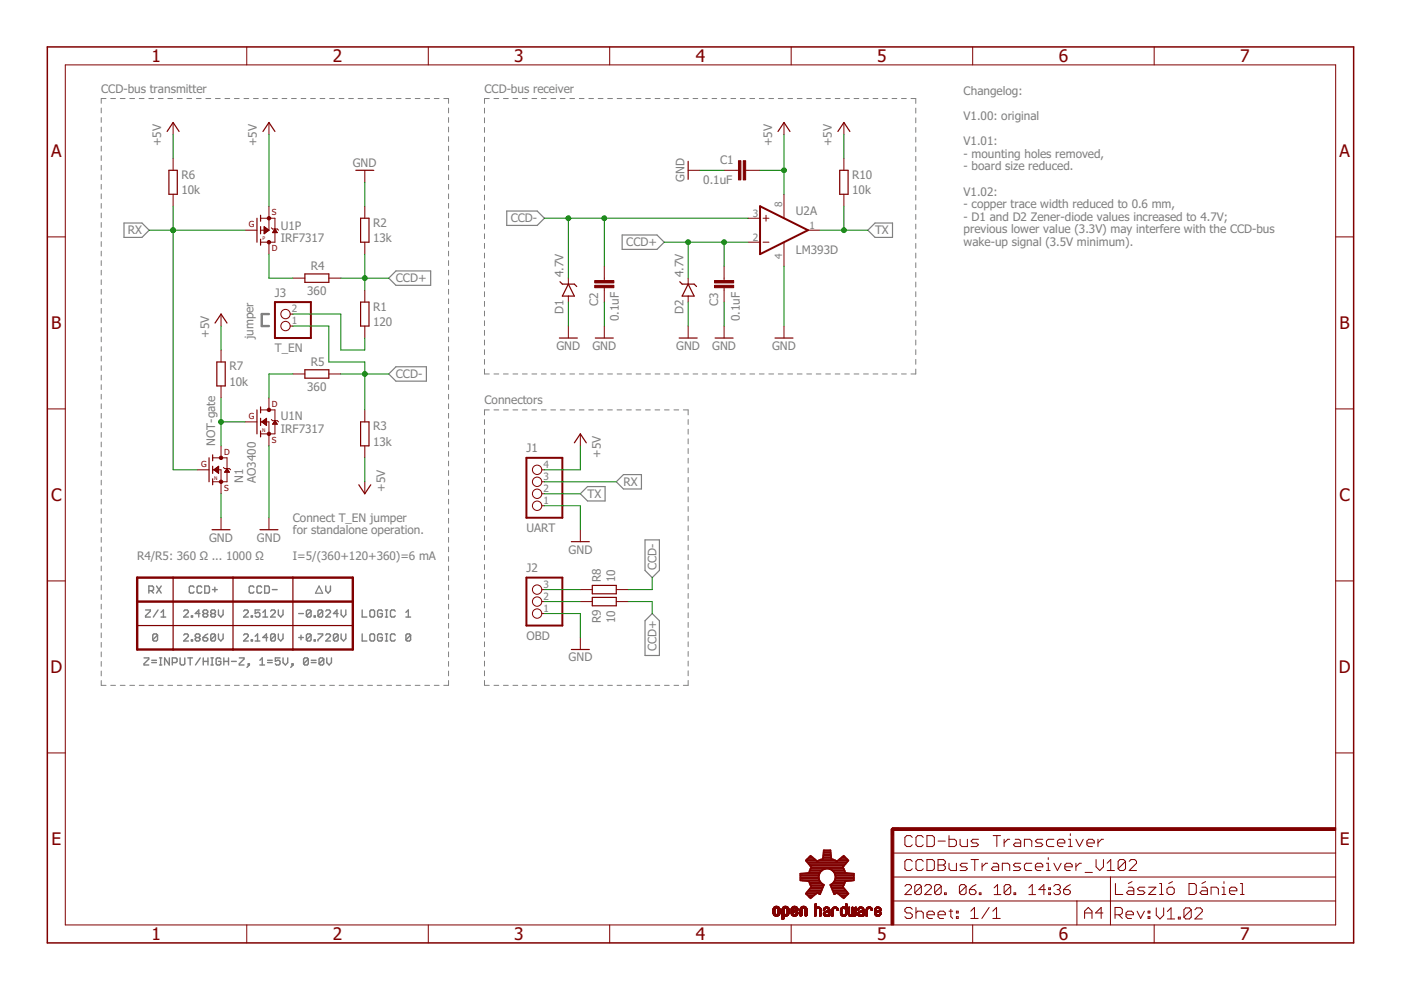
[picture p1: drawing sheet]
<svg xmlns="http://www.w3.org/2000/svg" width="297mm" height="210mm" viewBox="0 0 297 210" stroke-linecap="round" stroke-linejoin="round" font-family="sans-serif">
<g fill="none" stroke="#808080" stroke-width=".3">
<path d="M30.5 139.5h1v.2l-1 1v.3h1M30.9 129.3h1v.3l-1 1v.2h1M31.6 125.2h.7l.3-.2v-.5l-.3-.3h-.7v1.6M32 125.2l.6 .6M32.2 140h1M33.2 124.2l1 1.6M33.4 134.7l-.3-.3h-.5l-.2 .3v1M33.4 134.7v1l-.3 .2h-.5l-.2-.2M33.4 134.7l-1 1M33.5 129.3l-1 1.5M33.8 139.5h.5M34.1 139.5v1.5"/>
<path d="M34.1 130.8h1M34.1 129.8l.5-.5v1.5M34.2 124.2l-1 1.6M35.9 139.5v1.5l-1-1.5v1.5M38.2 139.5v1.2l.2 .3h.5l.3-.3v-1.2M38.9 129.6l.3-.3h.5l.2 .3v.2l-1 1h1M38.9 134.7l.3-.3h.5l.2 .3v.2l-1 1h1M39.8 139.5h1M40.3 139.5v1.5M40.6 130.6h.2v.2h-.2zM40.6 135.7h.2v.2h-.2zM41.1 124.5l-.2-.3h-.5l-.3 .3v1l.3 .3h.5l.2-.3"/>
<path d="M41.7 135.2l-.3-.3v-.2l.3-.3h.4l.3 .3v.2l-.3 .3M41.7 135.2l-.3 .2v.3l.3 .2h.4l.3-.2v-.3l-.3-.2M41.7 135.2h.4M42.4 130.1h-1l.7-.8v1.5M42.5 139.5l-1.1 1.5M42.8 124.5l-.3-.3h-.5l-.2 .3v1l.2 .3h.5l.3-.3M43 135.2h.8l.2 .2v.3l-.2 .2h-.5l-.3-.2zM43.1 139.5v1.5M43.3 130.1l-.3-.3v-.2l.3-.3h.5l.2 .3v.2l-.2 .3M43.3 130.1l-.3 .2v.3l.3 .2h.5l.2-.2v-.3l-.2-.2M43.3 130.1h.5M43.4 124.2h.8l.2 .3v1l-.2 .3h-.8z"/>
<path d="M44 134.4l-1 .8M44.1 139.5v1.5M44.7 139.5h.5M44.9 130.1l-.2-.3v-.2l.2-.3h.5l.3 .3v.2l-.3 .3M44.9 130.1l-.2 .2v.3l.2 .2h.5l.3-.2v-.3l-.3-.2M44.9 130.1h.5M45 139.5v1.5M45 125h1.1M45.6 124.5v1M45.7 134.7l-.3-.3h-.5l-.2 .3v1M45.7 134.7v1l-.3 .2h-.5l-.2-.2M45.7 134.7l-1 1"/>
<path d="M46.3 129.3v1l.5 .5 .5-.5v-1M46.3 134.4v1l.5 .5 .5-.5v-1M46.8 139.7l-.2-.2h-.5l-.3 .2v1l.3 .3h.5l.2-.3v-.5h-.5M47.5 139.5v1.5M48.5 139.5v1.5M50.7 139.5h1v.2l-1 1v.3h1M51.6 129.6l.3-.3h.5l.2 .3v.2l-1 1h1M51.6 134.7l.3-.3h.5l.2 .3v.2l-1 1h1M53.3 130.6h.2v.2h-.2zM53.3 135.7h.2v.2h-.2zM53.8 124.5l-.2-.3h-.5l-.3 .3v1l.3 .3h.5l.2-.3M54.1 135.9h1"/>
<path d="M54.1 134.9l.5-.5v1.5M55.1 129.3h-1v.8l.7-.3 .3 .3v.5l-.3 .2h-.4l-.3-.2M55.1 140l.5-.5v1.5M55.5 124.5l-.3-.3h-.5l-.2 .3v1l.2 .3h.5l.3-.3M55.7 130.8h1M55.7 129.8l.5-.5v1.5M56.1 124.2h.8l.2 .3v1l-.2 .3h-.8zM56.7 140h1M56.7 135.2h-1l.8-.8v1.5M57.4 129.6l.2-.3h.5l.3 .3v.2l-1 1h1M57.7 125h1.1M58.4 134.7v1l-.3 .2h-.5l-.2-.2"/>
<path d="M58.4 134.7l-.3-.3h-.5l-.2 .3v1M58.4 134.7l-1 1M59 129.3v1l.5 .5 .5-.5v-1M59 134.4v1l.5 .5 .5-.5v-1M59.4 139.5h-1v.7l.7-.2 .3 .2v.5l-.3 .3h-.5l-.2-.3M60 139.5v1l.5 .5 .5-.5v-1M63.3 130.1h1M63.3 135.2h1M63.8 134.7v1M65.4 139.7v1l-.3 .3h-.5l-.2-.3M65.4 139.7l-.3-.2h-.5l-.2 .2v1M65.4 139.7l-1 1"/>
<path d="M66 129.6l-.3-.3h-.5l-.2 .3v1M66 129.6v1l-.3 .2h-.5l-.2-.2M66 134.7l-.3-.3h-.5l-.2 .3v1M66 134.7v1l-.3 .2h-.5l-.2-.2M66 129.6l-1 1M66 134.7l-1 1M66 140h1M66.6 130.6h.2v.2h-.2zM66.6 135.7h.2v.2h-.2zM67.4 134.4h1v.3l-1 1v.2M68.4 129.6l-.2-.3h-.5l-.3 .3v1M68.4 129.6v1l-.2 .2h-.5l-.3-.2"/>
<path d="M68.4 129.6l-1 1M68.6 139.7l-.2-.2h-.5l-.3 .2v1M68.6 139.7v1l-.2 .3h-.5l-.3-.3M68.6 139.7l-1 1M69.1 124.2v1l.5 .6 .5-.6v-1M69.1 129.6l.2-.3h.5l.3 .3v.2l-1 1h1M69.1 134.7l.2-.3h.5l.3 .3v.2l-1 1h1M69.3 139.5v1l.5 .5 .5-.5v-1M71.7 130.1h-1l.7-.8v1.5M71.7 134.7l-.3-.3h-.4l-.3 .3v1M71.7 134.7v1l-.3 .2h-.4l-.3-.2M71.7 134.7l-1 1"/>
<path d="M72.3 129.3v1l.5 .5 .5-.5v-1M72.3 134.4v1l.5 .5 .5-.5v-1M76.8 129.3v1.5h1M76.8 134.4v1.5h1M78.7 129.3h.5l.2 .3v1l-.2 .2h-.5l-.3-.2v-1zM78.7 134.4h.5l.2 .3v1l-.2 .2h-.5l-.3-.2v-1zM81.1 129.6l-.3-.3h-.5l-.2 .3v1l.2 .2h.5l.3-.2v-.5h-.5M81.1 134.7l-.3-.3h-.5l-.2 .3v1l.2 .2h.5l.3-.2v-.5h-.5M81.7 129.3h.5M81.7 130.8h.5M81.7 134.4h.5M81.7 135.9h.5"/>
<path d="M82 129.3v1.5M82 134.4v1.5M83.8 129.6l-.3-.3h-.5l-.2 .3v1l.2 .2h.5l.3-.2M83.8 134.7l-.3-.3h-.5l-.2 .3v1l.2 .2h.5l.3-.2M86.1 130.8h1M86.1 129.8l.5-.5v1.5M87.1 134.7l-.3-.3h-.5l-.2 .3v1M87.1 134.7v1l-.3 .2h-.5l-.2-.2M87.1 134.7l-1 1M32.2 140.5h1M33.8 141h.5M36.5 140.5h.8l.2-.3v-.5l-.2-.2h-.8v1.5"/>
<path d="M43.1 140.2h1M44.7 141h.5M47.5 140.2h1M49.1 140.2h1M52.6 140.7h.3v.3h-.3zM52.9 141l-.5 .5M55.1 141h1M56.7 140.5h1M61.9 140.7h.2v.3h-.2zM62.1 141l-.5 .5M66 140.5h1"/>
</g>
<path d="M26.3 47.3h3.8l1.5 1.5-1.5 1.5h-3.8zM82.4 59l1.5-1.6h7.4v3.1h-7.4zM107.4 44.7h6.5l1.5 1.6-1.5 1.5h-6.5zM131.9 49.8h7.4l1.5 1.6-1.5 1.5h-7.4zM184 48.8l1.5-1.5h3.7v3h-3.7zM82.4 79.3l1.5-1.5h6.5v3h-6.5zM123 104.7l1.6-1.5h3.7v3h-3.7zM130.7 102.2l1.5-1.6h3.8v3.1h-3.8zM136.8 114.5h3v6.4l-1.5 1.6-1.5-1.6zM67.6 124.2l.8 1.6h-1.5zM138.3 130.1l1.5 1.5v7.4h-3v-7.4z" fill="none" stroke="#808080" stroke-width=".25"/>
<g fill="none" stroke="#808080" stroke-width=".21">
<path d="M21.5 22.9v1M21.5 24.9v1.1M21.5 26.9v1.1M21.5 29v1M21.5 31v1M21.5 33v1M21.5 35.1v1M21.5 37.1v1M21.5 39.1v1M22.5 20.9h-1v1M23.5 20.9h1M25.5 20.9h1"/>
<path d="M27.5 20.9h1M29.5 20.9h1M31.6 20.9h1M33.6 20.9h1M35.6 20.9h1M37.6 20.9h1M39.6 20.9h1M41.6 20.9h1.1M43.6 20.9h1.1M45.7 20.9h1M47.7 20.9h1M49.7 20.9h1"/>
<path d="M51.7 20.9h1M53.7 20.9h1.1M55.8 20.9h1M57.8 20.9h1M59.8 20.9h1M61.8 20.9h1M63.8 20.9h1.1M65.8 20.9h1.1M67.9 20.9h1M69.9 20.9h1M71.9 20.9h1M73.9 20.9h1"/>
<path d="M75.9 20.9h1.1M78 20.9h1M80 20.9h1M82 20.9h1M84 20.9h1M86 20.9h1M88 20.9h1M90.1 20.9h1M92.1 20.9h1M94.1 20.9h1v1M95.1 22.9v1M95.1 24.9v1.1"/>
<path d="M95.1 26.9v1.1M95.1 29v1M95.1 31v1M95.1 33v1M95.1 35.1v1M95.1 37.1v1M95.1 39.1v1M102.7 22.9v1.1M102.7 25v1M102.7 27v1.1M102.7 29.1v1M102.7 31.1v1.1"/>
<path d="M102.7 33.2v1M102.7 35.2v1.1M102.7 37.3v1M102.7 39.3v1.1M103.7 20.9h-1v1M104.7 20.9h1M106.7 20.9h1.1M108.8 20.9h1M110.8 20.9h1M112.8 20.9h1M114.8 20.9h1M116.8 20.9h1"/>
<path d="M118.8 20.9h1M120.8 20.9h1M122.8 20.9h1M124.8 20.9h1M126.8 20.9h1M128.8 20.9h1.1M130.9 20.9h1M132.9 20.9h1M134.9 20.9h1M136.9 20.9h1M138.9 20.9h1M140.9 20.9h1"/>
<path d="M142.9 20.9h1M144.9 20.9h1M146.9 20.9h1M148.9 20.9h1M151 20.9h1M153 20.9h1M155 20.9h1M157 20.9h1M159 20.9h1M161 20.9h1M163 20.9h1M165 20.9h1"/>
<path d="M167 20.9h1M169 20.9h1.1M171 20.9h1.1M173.1 20.9h1M175.1 20.9h1M177.1 20.9h1M179.1 20.9h1M181.1 20.9h1M183.1 20.9h1M185.1 20.9h1M187.1 20.9h1M189.1 20.9h1"/>
<path d="M191.1 20.9h1.1M193.1 20.9h1.1v1M194.2 22.9v1.1M194.2 25v1M194.2 27v1.1M194.2 29.1v1M194.2 31.1v1.1M194.2 33.2v1M194.2 35.2v1.1M194.2 37.3v1M194.2 39.3v1.1M21.5 41.1v1"/>
<path d="M21.5 43.1v1.1M21.5 45.2v1M21.5 47.2v1M21.5 49.2v1M21.5 51.2v1.1M21.5 53.3v1M21.5 55.3v1M21.5 57.3v1M21.5 59.3v1M95.1 41.1v1M95.1 43.1v1.1M95.1 45.2v1"/>
<path d="M95.1 47.2v1M95.1 49.2v1M95.1 51.2v1.1M95.1 53.3v1M95.1 55.3v1M95.1 57.3v1M95.1 59.3v1M102.7 41.4v1M102.7 43.4v1.1M102.7 45.5v1M102.7 47.5v1.1M102.7 49.6v1"/>
<path d="M102.7 51.6v1.1M102.7 53.7v1M102.7 55.7v1M102.7 57.8v1M102.7 59.8v1.1M194.2 41.4v1M194.2 43.4v1.1M194.2 45.5v1M194.2 47.5v1.1M194.2 49.6v1M194.2 51.6v1.1M194.2 53.7v1"/>
<path d="M194.2 55.7v1M194.2 57.8v1M194.2 59.8v1.1M21.5 61.3v1.1M21.5 63.4v1M21.5 65.4v1M21.5 67.4v1M21.5 69.4v1.1M21.5 71.5v1M21.5 73.5v1M21.5 75.5v1M21.5 77.5v1"/>
<path d="M21.5 79.5v1.1M95.1 61.3v1.1M95.1 63.4v1M95.1 65.4v1M95.1 67.4v1M95.1 69.4v1.1M95.1 71.5v1M95.1 73.5v1M95.1 75.5v1M95.1 77.5v1M95.1 79.5v1.1M102.7 61.8v1.1"/>
<path d="M102.7 63.9v1.1M102.7 66v1M102.7 68v1M102.7 70v1.1M102.7 72.1v1.1M102.7 74.1v1.1M102.7 76.2v1M102.7 78.3v1h1M104.7 79.3h1M106.7 79.3h1.1M108.8 79.3h1M110.8 79.3h1"/>
<path d="M112.8 79.3h1M114.8 79.3h1M116.8 79.3h1M118.8 79.3h1M120.8 79.3h1M122.8 79.3h1M124.8 79.3h1M126.8 79.3h1M128.8 79.3h1.1M130.9 79.3h1M132.9 79.3h1M134.9 79.3h1"/>
<path d="M136.9 79.3h1M138.9 79.3h1M140.9 79.3h1M142.9 79.3h1M144.9 79.3h1M146.9 79.3h1M148.9 79.3h1M151 79.3h1M153 79.3h1M155 79.3h1M157 79.3h1M159 79.3h1"/>
<path d="M161 79.3h1M163 79.3h1M165 79.3h1M167 79.3h1M169 79.3h1.1M171 79.3h1.1M173.1 79.3h1M175.1 79.3h1M177.1 79.3h1M179.1 79.3h1M181.1 79.3h1M183.1 79.3h1"/>
<path d="M185.1 79.3h1M187.1 79.3h1M189.1 79.3h1M191.1 79.3h1.1M194.2 61.8v1.1M194.2 63.9v1.1M194.2 66v1M194.2 68v1M194.2 70v1.1M194.2 72.1v1.1M194.2 74.1v1.1M194.2 76.2v1"/>
<path d="M194.2 78.3v1h-1.1M21.5 81.6v1M21.5 83.6v1M21.5 85.6v1.1M21.5 87.7v1M21.5 89.7v1M21.5 91.7v1M21.5 93.7v1M21.5 95.7v1.1M21.5 97.8v1M21.5 99.8v1M95.1 81.6v1"/>
<path d="M95.1 83.6v1M95.1 85.6v1.1M95.1 87.7v1M95.1 89.7v1M95.1 91.7v1M95.1 93.7v1M95.1 95.7v1.1M95.1 97.8v1M95.1 99.8v1M102.7 89v1M102.7 91v1.1M102.7 93v1.1"/>
<path d="M102.7 95.1v1.1M102.7 97.2v1M102.7 99.2v1M103.7 86.9h-1v1.1M104.7 86.9h1M106.7 86.9h1.1M108.8 86.9h1M110.8 86.9h1M112.8 86.9h1M114.8 86.9h1M116.8 86.9h1M118.8 86.9h1"/>
<path d="M120.8 86.9h1M122.8 86.9h1M124.8 86.9h1M126.8 86.9h1M128.8 86.9h1M130.8 86.9h1M132.8 86.9h1.1M134.9 86.9h1M136.9 86.9h1M138.9 86.9h1M140.9 86.9h1M142.9 86.9h1"/>
<path d="M144.9 86.9h1v1.1M145.9 89v1M145.9 91v1.1M145.9 93v1.1M145.9 95.1v1.1M145.9 97.2v1M145.9 99.2v1M21.5 101.8v1M21.5 103.8v1.1M21.5 105.9v1M21.5 107.9v1M21.5 109.9v1"/>
<path d="M21.5 111.9v1M21.5 113.9v1.1M21.5 116v1M21.5 118v1M95.1 101.8v1M95.1 103.8v1.1M95.1 105.9v1M95.1 107.9v1M95.1 109.9v1M95.1 111.9v1M95.1 113.9v1.1M95.1 116v1"/>
<path d="M95.1 118v1M102.7 101.2v1.1M102.7 103.3v1.1M102.7 105.3v1.1M102.7 107.4v1M102.7 109.5v1M102.7 111.5v1M102.7 113.5v1.1M102.7 115.6v1M102.7 117.6v1.1M102.7 119.7v1M145.9 101.2v1.1"/>
<path d="M145.9 103.3v1.1M145.9 105.3v1.1M145.9 107.4v1M145.9 109.5v1M145.9 111.5v1M145.9 113.5v1.1M145.9 115.6v1M145.9 117.6v1.1M145.9 119.7v1M21.5 120v1M21.5 122v1.1M21.5 124.1v1"/>
<path d="M21.5 126.1v1M21.5 128.1v1M21.5 130.1v1M21.5 132.2v1M21.5 134.2v1M21.5 136.2v1M21.5 138.2v1.1M95.1 120v1M95.1 122v1.1M95.1 124.1v1M95.1 126.1v1M95.1 128.1v1"/>
<path d="M95.1 130.1v1M95.1 132.2v1M95.1 134.2v1M95.1 136.2v1M95.1 138.2v1.1M102.7 121.7v1.1M102.7 123.8v1M102.7 125.8v1.1M102.7 127.9v1M102.7 129.9v1.1M102.7 132v1M102.7 134v1.1"/>
<path d="M102.7 136.1v1M102.7 138.1v1.1M145.9 121.7v1.1M145.9 123.8v1M145.9 125.8v1.1M145.9 127.9v1M145.9 129.9v1.1M145.9 132v1M145.9 134v1.1M145.9 136.1v1M145.9 138.1v1.1M21.5 140.3v1"/>
<path d="M21.5 142.3v1M21.5 144.3v1h1M23.5 145.3h1M25.5 145.3h1M27.5 145.3h1M29.5 145.3h1M31.6 145.3h1M33.6 145.3h1M35.6 145.3h1M37.6 145.3h1M39.6 145.3h1M41.6 145.3h1.1"/>
<path d="M43.6 145.3h1.1M45.7 145.3h1M47.7 145.3h1M49.7 145.3h1M51.7 145.3h1M53.7 145.3h1.1M55.8 145.3h1M57.8 145.3h1M59.8 145.3h1M61.8 145.3h1M63.8 145.3h1.1M65.8 145.3h1.1"/>
<path d="M67.9 145.3h1M69.9 145.3h1M71.9 145.3h1M73.9 145.3h1M75.9 145.3h1.1M78 145.3h1M80 145.3h1M82 145.3h1M84 145.3h1M86 145.3h1M88 145.3h1M90.1 145.3h1"/>
<path d="M92.1 145.3h1M95.1 140.3v1M95.1 142.3v1M95.1 144.3v1h-1M102.7 144.3v1h1M102.7 140.2v1M102.7 142.2v1.1M104.7 145.3h1M106.7 145.3h1.1M108.8 145.3h1M110.8 145.3h1M112.8 145.3h1"/>
<path d="M114.8 145.3h1M116.8 145.3h1M118.8 145.3h1M120.8 145.3h1M122.8 145.3h1M124.8 145.3h1M126.8 145.3h1M128.8 145.3h1M130.8 145.3h1M132.8 145.3h1.1M134.9 145.3h1M136.9 145.3h1"/>
<path d="M138.9 145.3h1M140.9 145.3h1M142.9 145.3h1M145.9 144.3v1h-1M145.9 140.2v1M145.9 142.2v1.1"/>
</g>
<path d="M57 66.6h-1.5v2.5h1.5" fill="none" stroke="#808080" stroke-width=".51"/>
<path d="M29.1 122.5h45.7v15.2h-45.7zM29.1 127.6h45.7" fill="none" stroke="#800000" stroke-width=".51"/>
<g fill="none" stroke="#800000" stroke-width=".25">
<path d="M35.4 27.9l1.3-1.9 1.3 1.9M35.8 36.1h1.8v5.1h-1.8zM55.8 27.9l1.2-1.9 1.3 1.9M75.4 36.1h3.8M145.9 34.2v3.8M165 27.9l1.2-1.9 1.3 1.9M177.7 27.9l1.2-1.9 1.3 1.9M178 36.1h1.8v5.1h-1.8zM54.5 46.3v5.1M55.2 45.6v1.3M55.2 48v1.6M55.2 50.7v1.3"/>
<path d="M64.6 58.1h5.1v1.8h-5.1zM76.5 46.3h1.7v5.1h-1.7zM118.7 59.7l.5 .5h2.6l.5 .5M144.1 59.7l.5 .5h2.6l.5 .5M45.6 68.5l1.3-1.9 1.2 1.9M46 76.8h1.8v5h-1.8zM64.6 78.4h5.1v1.8h-5.1zM76.5 64.1h1.7v5h-1.7zM118.6 71.7h3.8M120.5 60.2l1.3 2.6h-2.6zM126.2 71.7h3.8M144 71.7h3.8"/>
<path d="M145.9 60.2l1.3 2.6h-2.6zM151.6 71.7h3.8M164.3 71.7h3.8M44.3 97.1v5.1M45.1 96.4v1.3M45.1 98.8v1.6M54.5 86.9v5.1M55.2 86.3v1.2M55.2 88.7v1.5M55.2 91.4v1.2M76.5 89.5h1.7v5h-1.7zM121.8 93.9l1.2-1.9 1.3 1.9"/>
<path d="M45 112.3h3.8M45.1 101.5v1.3M55.1 112.3h3.8M76.1 102.8l1.2 1.9 1.3-1.9M121.1 114.9h3.8M29.1 132.6h45.7M36.7 122.5v15.2M49.4 122.5v15.2M62.1 122.5v15.2M121.1 137.7h3.8M125.6 124.1h5.1v1.8h-5.1zM125.6 126.7h5.1v1.7h-5.1z"/>
</g>
<g fill="none" stroke="#800000" stroke-width=".21">
<path d="M13.8 13.8h269.4v182.3h-269.4zM52.3 9.9v3.9M90.8 9.9v3.9M129.3 9.9v3.9M167.7 9.9v3.9M206.2 9.9v3.9M244.7 9.9v3.9M36.7 26v2.5M36.7 33.6v2.5M57 26v2.5M77.3 36.1v2.6M145.9 36.1h2.5"/>
<path d="M153.5 36.1h3.1M158.1 36.1h3M166.2 26v2.5M178.9 26v2.5M178.9 33.6v2.5M10 50.2h3.8M36.7 41.2v2.5M51.9 48.8h2.6M55.2 46.3h3.1v2.3M55.2 48.8h1.8M56 48.6h.7M56 49.3h.4"/>
<path d="M56 49.2h.5M56 49.1h.7M56 49h.8M56 48.7h.9M56 49.6h.1M56 49.4h.2M56 48.5h.6M56 48.3h.4M56 48.2h.2M56 48.1h.1M57 43.7v5.1M57 51.4v2.5"/>
<path d="M57 48.8l-1 .8M57 48.8l-1-.8v1.6M57.5 48.3l.3 .3h1l.3 .2M57.9 49.2h.8M58 49.1h.6M58 49h.5M58.1 48.8h.4M58.2 48.7h.2M58.3 49.3v2.1h-3.1M58.3 48.6l.5 .7h-1zM62.1 59h2.5M69.7 59h2.6"/>
<path d="M77.3 43.7v2.6M77.3 51.4v2.5M120.5 59v1.2M128.1 56.4v3.1M145.9 59v1.2M153.5 56.4v3.1M158.6 46.3h2.5M158.6 51.4h2.5M161.8 46.3h1.2M161.8 51.4h1.2M162.4 45.6v1.3M166.2 41.2v5.1"/>
<path d="M166.2 51.4v5M171.3 48.8h2.5M178.9 41.2v2.5M283.2 50.2h3.8M46.9 66.6v2.5M46.9 74.2v2.6M61.5 69.1h.6M61.5 66.6h.6M62.1 79.3h2.5M69.7 79.3h2.6M77.3 61.5v2.6M77.3 69.1v2.6"/>
<path d="M120.5 62.8v1.3M120.5 69.1v2.6M128.1 61v3.1M128.1 69.1v2.6M145.9 62.8v1.3M145.9 69.1v2.6M153.5 61v3.1M153.5 69.1v2.6M166.2 69.1v2.6M10 86.7h3.8M41.8 99.6h2.5M45.1 99.6h1.8v5.1"/>
<path d="M45.1 97.1h3v2.3M45.3 99.6l1.1-.8v1.6zM45.5 99.5h.9M45.5 99.7h.9M45.7 99.8h.7M45.7 99.4h.7M45.8 99.3h.6M45.8 100h.6M46 99.1h.4M46.1 99h.3M46.3 98.9h.1M46.9 81.8v2.6"/>
<path d="M46.9 94.5v2.6M47.4 99.1l.2 .3h1l.3 .2M47.7 100h.8M47.8 99.8h.7M47.9 99.7h.5M48 99.6h.3M48 99.5h.2M48.1 99.4h.1M48.1 99.4l.5 .7h-1zM51.9 89.5h2.6M55.2 89.5h1.8v5M55.2 86.9h3.1v2.3"/>
<path d="M55.5 89.5l1-.8v1.5zM55.6 89.4h.9M55.7 89.6h.8M55.8 89.2h.7M55.9 89.7h.6M55.9 89.1h.6M56 89.8h.5M56.1 89h.4M56.2 90h.3M56.3 88.9h.2M56.3 90.1h.2M56.4 88.8h.1"/>
<path d="M56.5 90.2h.1M57 84.4v2.5M57.5 88.9l.3 .3h1l.3 .3M57.8 89.8h.9M57.9 89.7h.7M58 89.6h.5M58.1 89.5h.4M58.2 89.4h.2M58.3 89.2h.1M58.3 90v2h-3.1M58.3 89.2l.5 .8h-1zM77.3 86.9v2.6"/>
<path d="M77.3 94.5v2.6M114.9 99.6h.5M123 92v2.5M283.2 86.7h3.8M46 100.1h.4M46.1 100.2h.3M46.3 100.3h.1M46.9 109.8v2.5M47.6 100.1h1M48.1 100.1v2.1h-3M57 109.8v2.5M77.3 102.2v2.5"/>
<path d="M114.9 102.2h.5M114.9 107.2h.5M114.9 104.7h.5M123 112.3v2.6M10 123.2h3.8M114.9 130.1h.5M114.9 127.6h.5M114.9 125h.5M123 127.6h2.6M123 125h2.6M123 135.2v2.5M130.7 127.6h2.5"/>
<path d="M130.7 125h2.5M283.2 123.2h3.8M10 159.6h3.8M283.2 159.6h3.8M193.4 177.5l-.4-.3h-.7l-.4 .3v1.6l.4 .4h.7l.4-.4M195.7 177.5l-.3-.3h-.8l-.4 .3v1.6l.4 .4h.8l.3-.4M196.5 177.2h1.2l.4 .3v1.6l-.4 .4h-1.2zM198.9 178.3h1.5M201.2 177.2v2.3h1.2l.4-.4v-.8l-.4-.4h-1.2M203.6 177.9v1.2l.3 .4h1.2v-1.6M207.5 177.9h-1.2l-.4 .4 .4 .4h.8l.4 .4-.4 .4h-1.2M210.6 177.2h1.5"/>
<path d="M211.3 177.2v2.3M212.9 177.9v1.6M214.1 177.9h-.4l-.8 .8M215.2 177.9h.8l.4 .4v1.2h-1.2l-.3-.4 .3-.4h1.2M217.2 179.5v-1.6h1.2l.4 .4v1.2M221.1 177.9h-1.2l-.4 .4 .4 .4h.8l.4 .4-.4 .4h-1.2M223.4 177.9h-1.2l-.3 .4v.8l.3 .4h1.2M224.2 178.7h1.6v-.4l-.4-.4h-.8l-.4 .4v.8l.4 .4h.8M226.5 177.9h.4v1.6M226.5 179.5h.8M226.9 176.8v.4M228.1 177.9l.8 1.6 .8-1.6"/>
<path d="M230.4 178.7h1.6v-.4l-.4-.4h-.8l-.4 .4v.8l.4 .4h.8M232.8 177.9v1.6M234 177.9h-.4l-.8 .8M52.3 196.1v3.8M90.8 196.1v3.8M129.3 196.1v3.8M163.9 193.5h.4M163.9 193.4h.4M163.9 193.3h.4M163.9 193.2h.4M163.9 193.1h.4M163.9 193h.4"/>
<path d="M163.9 192.9h.4M163.9 193.7h.4M163.9 193.6h.4M163.9 192.8h.4M163.9 193.8h.5M163.9 193.7h.5M164 193.9h1.3M164 193.8h.5M164 192.5h1.3M164 194h1.2M164 192.4l1.3 .1M164 192.4h1.2"/>
<path d="M164.1 194h1.1M164.1 192.4h1.1M164.1 194.1h1M164.1 192.3h1M164.2 194.1h.9M164.2 192.3h.8M164.3 192.2h.7M164.3 194.2h.7M164.3 192.8h-.4M164.3 192.7h-.4M164.4 192.7h-.5M164.4 194.2h.4"/>
<path d="M164.5 192.6h-.6M164.5 192.2h.3M164.5 192.6h-.5M164.7 192.6h.6M164.8 192.6h.5M164.9 193.7h.5M164.9 192.7h.5M165 193.7h.4M165 193.6h.4M165 192.8h.4M165 193.5h.4M165 193.4h.4"/>
<path d="M165 193.3h.4M165 193.2h.4M165 193.1h.4M165 193h.4M165 192.9h.4M165.3 193.8h-.5M165.4 193.8h-.6M165.8 194.7h.4M165.8 194.6h.4M165.8 194.5h.4M165.8 194.4h.4M165.8 194.3h.4"/>
<path d="M165.8 193.9h1.4M165.8 193.8h.6M165.8 193.8h.5M165.8 193.7h.5M165.8 193.7h.4M165.8 193.6h.4M165.8 193.5h.4M165.8 193.4h.4M165.8 193.3h.4M165.8 193.2h.4M165.8 193.1h.4M165.8 193h.4"/>
<path d="M165.8 192.9h.4M165.8 192.8h.4M165.8 194.9h.2M165.8 192.7h.5M165.9 192.5h1.3M166 192.4h1.1M166.1 192.3h.9M166.2 194.9h-.4M166.2 192.3h.7M166.2 194.8l-.4 .1M166.2 194.8h-.4M166.2 192.2h.7"/>
<path d="M166.2 194.2l-.4 .1M166.3 192.7h-.5M166.3 194.2h.5M166.4 192.6h-.5M166.4 192.2h.3M166.7 192.6h.5M166.8 193.8h.4M166.8 193.7h.5M166.8 192.7h.5M166.9 194.2h-1.1M166.9 193.6h.4M166.9 192.8h.4"/>
<path d="M166.9 193.5h.4M166.9 193.4h.4M166.9 193.3h.4M166.9 193.2h.4M166.9 193.1h.4M166.9 193h.4M166.9 192.9h.4M167 194.1l-1.2 .1M167 194.1h-1.2M167.1 194l-1.3 .1M167.1 194h-1.3M167.2 193.9l-1.4 .1"/>
<path d="M167.2 192.5h-1.3M167.2 193.8h-.5M167.3 193.7h-.4M167.7 193.8h.6M167.7 193.7h.5M167.7 193.7h.4M167.7 193.6h.4M167.7 193.1h1.5M167.7 193l.4 .1M167.7 193h.4M167.7 192.9h.4M167.7 192.8h.4"/>
<path d="M167.7 196.1v3.8M167.8 193.8h.5M167.8 193.9h1.3M167.8 192.5h1.3M167.9 194h1.1M167.9 192.4h1.2M167.9 192.4h1.1M168 194.1h1M168 192.3h1M168 194.1h.9M168.1 192.3h.7M168.1 192.2h.7"/>
<path d="M168.1 194.2h.7M168.2 192.7h-.5M168.2 193.5l-.5 .1M168.2 193.1h1M168.3 194.2h.4M168.3 193.5h-.6M168.3 192.6h-.5M168.3 192.2h.3M168.4 193.4l-.7 .1M168.4 193h.8M168.5 193.4h-.8M168.5 193h.7"/>
<path d="M168.6 192.6h.5M168.6 193.3l-.9 .1M168.6 192.9h.6M168.6 192.6h.6M168.7 192.7h.5M168.7 193.3h-1M168.7 193.7h.5M168.7 192.8h.5M168.8 193.7h.4M168.8 192.8h.4M168.8 193.6h.4M168.8 193.5h.4"/>
<path d="M168.8 193.2l-1.1 .1M168.9 193.4h.3M169 193.2h-1.3M169 193.4h.2M169.1 193.1l-1.4 .1M169.1 192.5h-1.3M169.1 193.8h-.5M169.2 193.8h-.5M169.6 194h.4M169.6 193.9h.4M169.6 193.8h.4M169.6 193.7h.4"/>
<path d="M169.6 193.6h.4M169.6 193.5h.4M169.6 193.4h.4M169.6 193.3h.4M169.6 193.2h.4M169.6 193.1h.4M169.6 193h.4M169.6 192.9h.4M169.6 192.8h.4M169.7 194.2h.2M169.7 192.8h.3M169.7 194.2h.1"/>
<path d="M169.7 192.5h1.3M169.8 192.5h1.2M169.8 192.4h1.2M169.8 192.4h1.1M169.9 192.3h1M170 192.3h.8M170 194.1l-.4 .1M170 194.1h-.4M170 192.2h.7M170.1 192.7h-.4M170.2 192.6h-.5M170.2 192.2h.3"/>
<path d="M170.3 192.6h-.6M170.5 192.6h.5M170.5 192.6h.6M170.6 192.7h.5M170.7 192.7h.4M170.7 192.8h.4M170.7 194.1h.4M170.7 194h.4M170.7 193.9h.4M170.7 193.8h.4M170.7 193.7h.4M170.7 193.6h.4"/>
<path d="M170.7 193.5h.4M170.7 193.4h.4M170.7 193.3h.4M170.7 193.2h.4M170.7 193.1h.4M170.7 193h.4M170.7 192.9h.4M170.8 194.2h.1M171 194.2h-.3M171.1 194.1l-.4 .1M172.8 194.1h.2M172.8 194h.2"/>
<path d="M172.8 193.9h.2M172.8 193.8h.2M172.8 193.7h.2M172.8 193.6h.2M172.8 193.5h.2M172.8 193.4h.2M172.8 193.3h.2M172.8 193.2h.2M172.8 193.1h.2M172.8 193h.2M172.8 192.9h.3M172.8 192.5h1.2"/>
<path d="M172.8 192.4l1.1 .1M172.8 192.4h1.1M172.8 192.3l1 .1M172.8 192.3h.2M172.8 192.2h.2M172.8 192.1h.2M172.8 192h.2M172.8 191.9h.2M172.8 191.8h.2M172.8 191.7h.2M172.9 191.6h.1M172.9 194.2l-.1 .1"/>
<path d="M173 194.2h-.2M173 194.1l-.2 .1M173.1 192.9h-.3M173.1 192.8h-.3M173.1 192.7h-.3M173.2 192.7h-.4M173.2 192.3h.5M173.3 192.6h-.5M173.5 192.6h.6M173.7 192.7h.4M173.8 192.8h.3M173.8 194.1h.3"/>
<path d="M173.8 194h.3M173.8 193.9h.3M173.8 193.8h.3M173.8 193.7h.3M173.8 193.6h.3M173.8 193.5h.3M173.8 193.4h.3M173.8 193.3h.3M173.8 193.2h.3M173.8 193.1h.3M173.8 193h.3M173.8 192.9h.3"/>
<path d="M174 194.2l-.2 .1M174 192.6h-1.2M174.1 194.2h-.3M174.1 194.1h-.3M174.6 193.8h.3M174.6 193.7h.3M174.6 192.9h.3M174.6 193.9h.3M174.6 194h.8M174.6 193.9l.4 .1M174.6 193.1h.1M174.7 194.1h.8"/>
<path d="M174.7 192.6h1.1M174.7 194.1l.8 .1M174.7 192.5h1.1M174.8 194.2h.7M174.8 192.5h.9M174.8 193.3h1.1M174.8 193h-.2M174.8 192.4h.9M174.9 194.2h.6M174.9 193.7h-.3M174.9 192.8h-.3M174.9 192.4h.7"/>
<path d="M174.9 193.6h-.3M174.9 193.3h1M175 192.7h-.4M175 192.3h.5M175 193.5l-.4 .1M175.1 193.2h.8M175.1 193.5h-.5M175.2 194.3h-.1M175.2 192.6h-.5M175.2 193.2h.7M175.2 194.3h.1M175.3 193.4l-.7 .1"/>
<path d="M175.3 193.1h.6M175.3 192.6h.6M175.4 193.4h-.7M175.4 193.1h.5M175.5 192.7h.4M175.5 193.3l-.8 .1M175.6 193h.3M175.6 192.8h.3M175.6 193.3h.3M175.6 192.9h.3M175.6 194.1h.3M175.6 194h.3"/>
<path d="M175.6 193.9h.3M175.6 193.8h.3M175.6 193.7h.3M175.6 193.6h.3M175.6 193.5h.3M175.6 193.4h.3M175.8 194.2l-.2 .1M175.9 194.2h-.3M176.4 194.1h.3M176.4 194h.3M176.4 193.9h.3M176.4 193.8h.3"/>
<path d="M176.4 193.7h.3M176.4 193.6h.3M176.4 193.5h.3M176.4 193.4h.3M176.4 193.3h.3M176.4 193.2h.3M176.4 193.1h.3M176.4 193h.3M176.4 192.9h.3M176.4 192.8h.3M176.5 194.2l-.1 .1M176.5 192.5h1.1"/>
<path d="M176.6 192.5h.9M176.6 194.2h-.2M176.6 192.4h.9M176.7 194.1l-.3 .1M176.7 192.8h-.3M176.7 192.4h.7M176.8 192.7h-.4M176.8 192.3h.5M177 192.6h-.5M177.2 192.6h.5M177.3 192.7h.4M177.4 192.7h.3"/>
<path d="M177.4 192.8h.3M177.5 193h.2M177.5 192.9h.2M177.6 192.6h-1.1M177.7 193h-.2M177.7 192.9l-.2 .1M178.2 193.7h.3M178.2 193.6h.3M178.2 193.5h.3M178.2 193.4h.3M178.2 193.3h.3M178.2 193.2h.3"/>
<path d="M178.2 193.1h.3M178.2 193h.3M178.2 192.9h.3M178.2 193.8h.4M178.2 193.8h.3M178.2 192.8h.3M178.2 193.9l.5 .1M178.2 193.9h.4M178.3 194h1.2M178.3 194h1.1M178.4 194.1h1M178.4 192.5h1.2"/>
<path d="M178.4 194.1h.9M178.4 192.4h1.2M178.5 194.2h.8M178.5 192.9h-.3M178.5 192.8h-.3M178.5 192.4h1.1M178.6 194.2h.6M178.6 192.7h-.4M178.6 192.3h.5M178.8 192.6h-.5M178.8 194.3h.1M178.9 194.3h.1"/>
<path d="M179 192.6h.6M179.1 194h.4M179.1 192.7h.5M179.2 192.7h.4M179.2 193.8h.3M179.2 192.8h.4M179.3 193.7h.3M179.3 193.6h.3M179.3 193.5h.3M179.3 193.4h.3M179.3 193.3h.3M179.3 193.2h.3"/>
<path d="M179.3 193.1h.3M179.3 193h.3M179.3 192.9h.3M179.3 192.3h.3M179.3 192.2h.3M179.3 192.1h.3M179.3 192h.3M179.3 191.9h.3M179.3 191.8h.3M179.3 191.7h.3M179.4 191.6h.2M179.5 193.9h-.4"/>
<path d="M179.6 193.8h-.4M179.6 192.6h-1.3M179.8 193.8h.3M179.8 193.7h.3M179.8 193.6h.3M179.8 193.5h.3M179.8 193.4h.3M179.8 193.3h.3M179.8 193.2h.3M179.8 193.1h.3M179.8 193h.3M179.8 192.9h.3"/>
<path d="M179.8 192.8h.3M179.8 192.7h.3M179.8 192.6h.3M179.8 192.5h.3M179.8 192.4h.3M179.9 193.9h.3M179.9 193.8h.2M179.9 192.4h.2M179.9 194h1.6M179.9 194.1h1.6M180 194.1h1.4M180 194.2h1.4"/>
<path d="M180 192.3h.1M180.1 194.2h.5M180.3 194.3h.1M180.4 194.3h.1M180.5 194h.4M180.5 193.9h.4M180.5 193.8h.3M180.5 193.7h.3M180.5 193.6h.3M180.5 193.5h.3M180.5 193.4h.3M180.5 193.3h.3"/>
<path d="M180.5 193.2h.3M180.6 193.2h.2M180.6 193.1h.2M180.6 193h.2M180.6 192.9h.2M180.6 192.8h.2M180.6 192.7h.2M180.6 192.6h.2M180.6 192.5h.2M180.6 192.4h.2M180.7 192.3h.1M180.8 194.2h.5"/>
<path d="M181.1 194.3h.1M181.2 194h.3M181.2 193.9h.3M181.2 193.8h.3M181.3 193.7h.2M181.3 193.6h.2M181.3 193.5h.2M181.3 193.4h.2M181.3 193.3h.2M181.3 193.2h.2M181.3 193.1h.2M181.3 193h.2"/>
<path d="M181.3 192.9h.2M181.3 192.8h.2M181.3 192.7h.2M181.3 192.6h.2M181.3 192.5h.2M181.3 192.4h.2M181.4 192.3h.1M181.5 194l-1.6 .1M181.8 193.9h.4M181.8 193.8h.3M181.8 193.7h.3M181.8 192.9h.3"/>
<path d="M181.8 193.9l.4 .1M181.8 193.1h.1M181.9 194h.8M181.9 194l.8 .1M181.9 194.1h.8M181.9 193.4h.7M182 192.6h1.1M182 192.5h1M182 194.1l.7 .1M182 193l-.2 .1M182.1 194.2h.6M182.1 192.4h.8"/>
<path d="M182.1 193h-.3M182.1 192.9h-.3M182.1 193.7h-.3M182.1 192.8h-.3M182.2 192.8h-.4M182.2 192.4h.7M182.2 193.6h-.4M182.2 193.3h1M182.2 192.7h-.3M182.2 192.3h.6M182.3 192.7h-.4M182.3 193.5l-.5 .1"/>
<path d="M182.4 193.2h.8M182.4 194.3h.1M182.4 193.5h-.5M182.4 192.6h-.5M182.6 193.4l-.7 .1M182.6 192.6h.5M182.6 193.1h.6M182.7 193.1h.5M182.7 192.7h.4M182.8 193.3l-.8 .1M182.8 192.7h.4M182.8 193h.4"/>
<path d="M182.8 192.8h.4M182.9 192.8h.3M182.9 193.3h.3M182.9 192.9h.3M182.9 194.1h.3M182.9 194h.3M182.9 193.9h.3M182.9 193.8h.3M182.9 193.7h.3M182.9 193.6h.3M182.9 193.5h.3M182.9 193.4h.3"/>
<path d="M183 194.2l-.1 .1M183.1 194.2h-.2M183.2 194.1l-.3 .1M183.2 193.3h-1.1M183.6 194.1h.3M183.6 194h.3M183.6 193.9h.3M183.6 193.8h.3M183.6 193.7h.3M183.6 193.6h.3M183.6 193.5h.3M183.6 193.4h.3"/>
<path d="M183.6 193.3h.3M183.6 193.2h.3M183.6 193.1h.3M183.6 193h.3M183.6 192.9h.3M183.6 192.8h.4M183.7 192.6h1.2M183.8 194.2l-.2 .1M183.8 192.5h1M183.9 192.4h.8M183.9 194.2h-.3M184 192.4h.7"/>
<path d="M184 192.8h-.3M184 192.7h-.3M184 192.3h.6M184.1 192.7h-.4M184.2 192.6h-.5M184.4 192.6h.5M184.6 192.7h.3M184.6 192.7h.4M184.7 192.8h.3M184.7 192.9h.3M184.7 193h.2M185 193h-.3"/>
<path d="M185.4 193.8h.4M185.4 193.7h.4M185.4 193.7h.3M185.4 193.6h.4M185.4 193.2h1.2M185.4 193.2h.4M185.4 193.1h.3M185.4 193h.3M185.4 192.9h.3M185.4 192.8h.4M185.5 193.9h.4M185.5 193.9l.4 .1"/>
<path d="M185.5 194h1.2M185.6 194h1.1M185.6 192.5h1.1M185.6 192.5h1M185.7 194.1h.9M185.7 192.4h.9M185.7 194.2h.8M185.8 192.4h.7M185.8 192.8h-.4M185.8 194.2h.6M185.8 192.7h-.3M185.9 192.3h.5"/>
<path d="M185.9 193.5l-.5 .1M185.9 192.7h-.4M186 194.3h.1M186 193.5h-.6M186 192.6h-.5M186.1 194.3h.1M186.1 193.4l-.7 .1M186.2 193.4h-.8M186.2 193.1h.6M186.2 192.6h.5M186.4 193.3l-1 .1M186.4 192.7h.4"/>
<path d="M186.4 193h.4M186.5 193.8h.3M186.5 193.3h-1.1M186.5 192.8h.3M186.5 193h.3M186.5 193.7h.3M186.5 192.9h.3M186.5 193.6h.3M186.6 194.1h-1M186.7 193.5h.1M186.7 192.6h-1.2M186.7 193.2h-.8"/>
<path d="M186.7 193.9l-.4 .1M186.8 193.9h-.4M186.8 193.1l-.8 .1M186.8 193.1h-.6M186.8 193.7h-.3M189.2 191h94M189.2 185.9h94M189.2 180.9h94M191.9 187.9l.3-.3h.7l.4 .3v.4l-1.4 1.4h1.4M193.4 192.8l-.4-.4h-.7l-.4 .4v.4l.4 .4h.7l.4 .4v.4l-.4 .3h-.7l-.4-.3M193.4 182.6l-.4-.4h-.7l-.4 .4v1.6l.4 .4h.7l.4-.4M194.2 193.6l.4-.4h.8l.3 .4v1.1"/>
<path d="M194.2 192.4v2.3M195.3 187.9v1.4l-.3 .4h-.7l-.3-.4M195.3 187.9l-.3-.3h-.7l-.3 .3v1.4M195.3 187.9l-1.3 1.4M195.7 182.6l-.3-.4h-.8l-.4 .4v1.6l.4 .4h.8l.3-.4M196 187.9l.4-.3h.7l.4 .3v.4l-1.5 1.4h1.5M196.5 194h1.6v-.4l-.4-.4h-.8l-.4 .4v.8l.4 .3h.8M196.5 182.2h1.2l.4 .4v1.6l-.4 .4h-1.2zM198.9 194h1.5v-.4l-.4-.4h-.7l-.4 .4v.8l.4 .3h.7M198.9 182.2h1.1l.4 .4v.4l-.4 .4 .4 .4v.4l-.4 .4h-1.1zM198.9 183.4h1.1M199.6 187.9v1.4l-.4 .4h-.7l-.3-.4"/>
<path d="M199.6 187.9l-.4-.3h-.7l-.3 .3v1.4M199.6 187.9l-1.4 1.4M200.3 189.3h.3v.4h-.3zM201.2 193.2h.8M201.2 183v1.2l.4 .4h1.2v-1.6M201.6 192.8v1.6l.4 .3M202.8 194.4h.4v.3h-.4zM202.8 193.2h.4v.4h-.4zM204.8 187.9v1.4l-.3 .4h-.7l-.4-.4M204.8 187.9l-.3-.3h-.7l-.4 .3v1.4M204.8 187.9l-1.4 1.4M205.1 183h-1.2l-.3 .4 .3 .4h.8l.4 .4-.4 .4h-1.1"/>
<path d="M205.5 188.6h1.1l.3 .4v.3l-.3 .4h-.7l-.4-.4zM205.8 194.7h1.6M205.8 193.2l.8-.8v2.3M205.9 182.2h1.6M206.2 196.1v3.8M206.7 182.2v2.4M206.9 187.6l-.7 .3-.7 .7M207.6 189.3h.4v.4h-.4zM208.2 183v1.6M209.4 183h-.4l-.8 .8M209.7 192.4l-1.5 2.3M210.5 194.7h1.6"/>
<path d="M210.5 193.2l.8-.8v2.3M210.6 183h.7l.4 .4v1.2h-1.1l-.4-.4 .4-.4h1.1M210.8 189.7h1.4M210.8 188.3l.7-.7v2.1M212.5 184.6v-1.6h1.2l.4 .4v1.2M214.3 187.9v1.4l-.3 .4h-.8l-.3-.4M214.3 187.9l-.3-.3h-.8l-.3 .3v1.4M214.3 187.9l-1.4 1.4M215 189.3h.3v.4h-.3zM216.4 183h-1.2l-.3 .4 .3 .4h.8l.4 .4-.4 .4h-1.1M218.1 189.7h1.5M218.1 188.3l.8-.7v2.1"/>
<path d="M218.8 183h-1.2l-.4 .4v.8l.4 .4h1.2M219.5 183.8h1.6v-.4l-.4-.4h-.8l-.4 .4v.8l.4 .4h.8M221.7 188.6h-1.4l1-1v2.1M221.9 184.6h.8M221.9 183h.3v1.6M222.2 181.8v.4M222.4 189.3h.3v.4h-.3zM222.4 188.3h.3v.3h-.3zM223.4 187.9l.4-.3h.7l.3 .3v.4l-.3 .3M223.4 183l.8 1.6 .8-1.6M224.1 188.6h.4M224.5 188.6l.3 .4v.3l-.3 .4h-.7l-.4-.4"/>
<path d="M225.5 188.6h1.1l.3 .4v.3l-.3 .4h-.7l-.4-.4zM225.8 183.8h1.5v-.4l-.4-.4h-.8l-.3 .4v.8l.3 .4h.8M226.9 187.6l-.7 .3-.7 .7M228.1 183v1.6M228.3 191v5.1M229.3 183h-.4l-.8 .8M230 193.6h1.5M230 194.7v-1.5l.7-.8 .8 .8v1.5M230.1 185h1.5M232.4 182.2v1.6l.8 .8 .8-.8v-1.6M233.8 193.6h-1.5l1.2-1.2v2.3M234.7 184.6h1.6"/>
<path d="M234.7 183l.8-.8v2.4M235.4 185.9v10.2M236.4 194h1.2l.4-.4v-.8l-.4-.4h-1.2v2.3M236.5 187.3v2.4h1.6M237.2 194l.8 .7M238.6 182.6l-.4-.4h-.8l-.3 .4v1.6M238.6 182.6v1.6l-.4 .4h-.8l-.3-.4M238.6 182.6l-1.5 1.6M238.7 194h1.6v-.4l-.4-.4h-.8l-.4 .4v.8l.4 .3h.8M239.2 188.1h.8l.4 .4v1.2h-1.2l-.4-.4 .4-.4h1.2M239.4 182.6l.4-.4h.8l.4 .4v.4l-1.6 1.6h1.6M240 186.9l-.8 .4"/>
<path d="M241.1 193.2l.8 1.5 .7-1.5M242.7 188.1h-1.1l-.4 .4 .4 .4h.7l.4 .4-.4 .4h-1.1M243.4 194.4h.4v.3h-.4zM243.4 193.2h.4v.4h-.4zM243.5 188.1h1.6l-1.6 1.6h1.6M244.7 196.1v3.8M245.2 192.5v1.6l.7 .7 .8-.7v-1.6M245.9 189.7h.7M245.9 187.3h.4v2.4M247.4 188.5l.4-.4h.8l.4 .4v.8l-.4 .4h-.8l-.4-.4zM247.5 194.8h1.5M247.5 193.3l.8-.8v2.3"/>
<path d="M248.6 186.9l-.8 .4M249.8 194.5h.4v.3h-.4zM252.1 187.3h1.2l.3 .4v1.6l-.3 .4h-1.2zM252.6 192.9v1.6l-.4 .3h-.8l-.4-.3M252.6 192.9l-.4-.4h-.8l-.4 .4v1.6M252.6 192.9l-1.6 1.6M253.3 192.9l.4-.4h.8l.4 .4v.4l-1.6 1.5h1.6M254.8 188.1h.8l.4 .4v1.2h-1.2l-.4-.4 .4-.4h1.2M255.6 186.9l-.8 .4M256.8 189.7v-1.6h1.1l.4 .4v1.2M259.1 189.7h.8M259.1 188.1h.4v1.6"/>
<path d="M259.5 186.9v.4M260.7 188.9h1.5v-.4l-.4-.4h-.8l-.3 .4v.8l.3 .4h.8M263 189.7h.8M263 187.3h.4v2.4"/>
<circle cx="60.5" cy="66.6" r=".99"/>
<circle cx="60.5" cy="69.1" r=".99"/>
<circle cx="113.9" cy="99.6" r=".99"/>
<circle cx="113.9" cy="107.2" r=".99"/>
<circle cx="113.9" cy="102.2" r=".99"/>
<circle cx="113.9" cy="104.7" r=".99"/>
<circle cx="113.9" cy="127.6" r=".99"/>
<circle cx="113.9" cy="130.1" r=".99"/>
<circle cx="113.9" cy="125" r=".99"/>
</g>
<path d="M161.1 43.7l10.2 5.1-10.2 5.1zM58.3 64.1h7.6v7.6h-7.6zM111.6 97.1h7.6v12.7h-7.6zM111.6 122.5h7.6v10.1h-7.6z" fill="none" stroke="#800000" stroke-width=".42"/>
<g fill="#800000" stroke="#800000" stroke-width=".21">
<circle cx="46.9" cy="97.1" r=".36"/>
<circle cx="46.9" cy="102.2" r=".36"/>
<circle cx="57" cy="86.9" r=".36"/>
<circle cx="57" cy="92" r=".36"/>
<circle cx="57" cy="46.3" r=".36"/>
<circle cx="57" cy="51.4" r=".36"/>
</g>
<g fill="#800000" stroke="#800000" stroke-width=".21">
<path d="M157.6 34.1h.5v4h-.5z"/>
<path d="M156.6 34.1h.5v4h-.5z"/>
<path d="M151.5 59.5h4.1v.5h-4.1z"/>
<path d="M151.5 60.5h4.1v.5h-4.1z"/>
<path d="M126.1 59.5h4.1v.5h-4.1z"/>
<path d="M126.1 60.5h4.1v.5h-4.1z"/>
<path d="M188.9 175.8h.6v20.3h-.6z"/>
<path d="M189.2 175.5h94v.6h-94z"/>
</g>
<g fill="none" stroke="#800000" stroke-width=".38">
<path d="M169.7 186.3h3.9M169.7 186h3.9M169.7 185.6h3.9M169.7 185.3h4M170 186.7h3.7M170.9 189.5h2.1M170.9 182.5h2.2M171.1 189.1h3M171.2 182.1h1.5M171.2 182.8h8.3M171.2 189.8h1.4M171.4 188.8h2.8"/>
<path d="M171.5 183.2h7.7M171.5 181.8h.8M171.6 190.2h.6M171.6 184.9h2.3M171.6 187h2.3M171.7 184.6h2.5M171.7 188.4h2.6M171.7 187.4h2.6M171.8 183.5h7.2M171.8 184.3l-.3 .8-1.8 .2v1.3l1.8 .2 .5 1.2-1.1 1.5 1 1 1.4-1.2 .6 .3 .8-2-.7-.5M171.8 184.2h3.1M171.9 187.7h2.7"/>
<path d="M172 188.1h2.5M172 183.9l-1.1-1.5 1-1 1.4 1.2 1.2-.5 .2-1.8h1.4l.2 1.8 1.1 .5 1.5-1.2 1 1-1.2 1.5 .2 .4M172 183.9l-.2 .4M172 183.9h6.7M173.5 182.5h3.7M173.6 189.5h.3M174.4 182.1h1.9M174.5 181.8h1.7M174.5 181.4h1.7M174.6 181.1h1.5M174.6 180.7h1.5M174.6 180.4h1.5"/>
<path d="M175.9 184.2h3M176.1 187.7h2.8M176.2 188.1h2.5M176.4 188.4h2.6M176.4 187.4h2.6M176.5 184.6h2.5M176.5 188.8h2.8M176.7 189.1h2.9M176.8 187h2.3M176.8 189.5h.3M176.8 184.9h2.4M177 186.7h3.7"/>
<path d="M177 185.3h4M177.1 186.3h3.9M177.1 185.6h3.9M177.1 186a1.79 1.79 0 0 0-2.3-1.7 1.79 1.79 0 0 0-.8 2.8M177.1 186h3.9M177.6 182.5h2.2M177.7 189.5h2.2M178 182.1h1.6M178.1 189.8h1.4M178.5 181.8h.7M178.5 190.2h.7M178.9 184.3l.3 .8 1.8 .2v1.3l-1.8 .2-.5 1.2 1.2 1.5-1 1-1.5-1.2-.5 .3-.9-2 .9-.8 .2-.8"/>
</g>
<path d="M190.5 175.8h-1.3v1.3" fill="none" stroke="#800000" stroke-width=".61"/>
<path d="M10 9.9h277v190h-277z" fill="none" stroke="#800000" stroke-width=".32"/>
<g fill="none" stroke="#008000" stroke-width=".21">
<path d="M36.7 28.5v5.1M57 28.5v15.2M77.3 38.7v5M148.4 36.1h5.1M161.1 36.1h5.1M166.2 28.5v12.7M178.9 28.5v5.1M31.6 48.8h20.3M36.7 43.7v55.9h5.1M57 53.9v5.1h5.1M72.3 59h10.1M77.3 53.9v7.6"/>
<path d="M115.4 46.3h43.2M120.5 46.3v12.7M128.1 46.3v10.1M140.8 51.4h17.8M145.9 51.4v7.6M153.5 51.4v5M166.2 56.4v12.7M173.8 48.8h10.2M178.9 43.7v5.1M46.9 69.1v5.1M62.1 66.6h10.2v7.6h5v-2.5M62.1 69.1h7.6v7.7h7.6v10.1"/>
<path d="M62.1 79.3h-5.1v5.1M72.3 79.3h10.1M120.5 64.1v5M128.1 64.1v5M145.9 64.1v5M153.5 64.1v5M46.9 84.4v10.1M46.9 89.5h5M57 94.5v15.3M77.3 97.1v5.1M123 94.5v5.1h-7.6M46.9 104.7v5.1"/>
<path d="M115.4 107.2h7.6v5.1M115.4 102.2h15.3M115.4 104.7h7.6M115.4 130.1h7.6v5.1M115.4 127.6h7.6M115.4 125h7.6M133.2 127.6h5.1v2.5M138.3 122.5v2.5h-5.1"/>
</g>
<g fill="#008000" stroke="#008000" stroke-width=".21">
<circle cx="166.2" cy="36.1" r=".51"/>
<circle cx="36.7" cy="48.8" r=".51"/>
<circle cx="46.9" cy="89.5" r=".51"/>
<circle cx="77.3" cy="59" r=".51"/>
<circle cx="145.9" cy="51.4" r=".51"/>
<circle cx="153.5" cy="51.4" r=".51"/>
<circle cx="77.3" cy="79.3" r=".51"/>
<circle cx="120.5" cy="46.3" r=".51"/>
<circle cx="128.1" cy="46.3" r=".51"/>
<circle cx="178.9" cy="48.8" r=".51"/>
</g>
<g font-size="3.7" fill="#800000">
<text x="32.1" y="13.2">1</text>
<text x="70.6" y="13.2">2</text>
<text x="109" y="13.2">3</text>
<text x="147.5" y="13.2">4</text>
<text x="186" y="13.2">5</text>
<text x="224.5" y="13.2">6</text>
<text x="262.9" y="13.2">7</text>
<text x="10.8" y="33.3">A</text>
<text x="284" y="33.3">A</text>
<text x="10.9" y="69.8">B</text>
<text x="284" y="69.8">B</text>
<text x="10.8" y="106.2">C</text>
<text x="284" y="106.2">C</text>
<text x="10.7" y="142.7">D</text>
<text x="283.8" y="142.7">D</text>
<text x="10.9" y="179.2">E</text>
<text x="284.1" y="179.2">E</text>
<text x="32.1" y="199.3">1</text>
<text x="70.6" y="199.3">2</text>
<text x="109" y="199.3">3</text>
<text x="147.5" y="199.3">4</text>
<text x="186" y="199.3">5</text>
<text x="224.5" y="199.3">6</text>
<text x="262.9" y="199.3">7</text>
</g>
<g font-size="2.5" fill="#808080">
<text x="21.5" y="19.6">CCD-bus transmitter</text>
<text x="102.7" y="19.6">CCD-bus receiver</text>
<text x="204.3" y="20.1">Changelog:</text>
<text x="204.3" y="25.5">V1.00: original</text>
<text x="34.2" y="31" transform="rotate(-90 34.2 31)">+5V</text>
<text x="54.5" y="31" transform="rotate(-90 54.5 31)">+5V</text>
<text x="74.8" y="35.4">GND</text>
<text x="152.7" y="34.9">C1</text>
<text x="163.7" y="31" transform="rotate(-90 163.7 31)">+5V</text>
<text x="176.4" y="31" transform="rotate(-90 176.4 31)">+5V</text>
<text x="204.3" y="30.8">V1.01:</text>
<text x="204.3" y="33.5">- mounting holes removed,</text>
<text x="38.5" y="41.2">10k</text>
<text x="38.5" y="37.9">R6</text>
<text x="145.1" y="38.6" transform="rotate(-90 145.1 38.6)">GND</text>
<text x="149.1" y="38.9">0.1uF</text>
<text x="180.7" y="41.2">10k</text>
<text x="180.7" y="37.9">R10</text>
<text x="204.3" y="36.1">- board size reduced.</text>
<text x="204.3" y="41.5">V1.02:</text>
<text x="108.3" y="47.2">CCD-</text>
<text x="168.8" y="45.6">U2A</text>
<text x="204.3" y="44.1">- copper trace width reduced to 0.6 mm,</text>
<text x="204.3" y="46.8">- D1 and D2 Zener-diode values increased to 4.7V;</text>
<text x="27.1" y="49.7">RX</text>
<text x="59.6" y="51.4">IRF7317</text>
<text x="59.6" y="48.7">U1P</text>
<text x="79.1" y="51.4">13k</text>
<text x="79.1" y="48.1">R2</text>
<text x="132.8" y="52.2">CCD+</text>
<text x="168.8" y="53.9">LM393D</text>
<text x="185.5" y="49.7">TX</text>
<text x="204.3" y="49.5">previous lower value (3.3V) may interfere with the CCD-bus</text>
<text x="204.3" y="52.1">wake-up signal (3.5V minimum).</text>
<text x="65.9" y="57.2">R4</text>
<text x="83.9" y="59.9">CCD+</text>
<text x="119.5" y="58.7" transform="rotate(-90 119.5 58.7)">4.7V</text>
<text x="144.9" y="58.7" transform="rotate(-90 144.9 58.7)">4.7V</text>
<text x="58.3" y="62.9">J3</text>
<text x="65.1" y="62.5">360</text>
<text x="79.1" y="65.9">R1</text>
<text x="126.9" y="64.8" transform="rotate(-90 126.9 64.8)">C2</text>
<text x="152.3" y="64.8" transform="rotate(-90 152.3 64.8)">C3</text>
<text x="44.3" y="71.7" transform="rotate(-90 44.3 71.7)">+5V</text>
<text x="53.7" y="71.9" transform="rotate(-90 53.7 71.9)">jumper</text>
<text x="79.1" y="69.1">120</text>
<text x="119.5" y="66.6" transform="rotate(-90 119.5 66.6)">D1</text>
<text x="131.2" y="68.1" transform="rotate(-90 131.2 68.1)">0.1uF</text>
<text x="144.9" y="66.6" transform="rotate(-90 144.9 66.6)">D2</text>
<text x="156.8" y="68.1" transform="rotate(-90 156.8 68.1)">0.1uF</text>
<text x="58.3" y="74.7">T_EN</text>
<text x="65.9" y="77.5">R5</text>
<text x="118" y="74.2">GND</text>
<text x="125.6" y="74.2">GND</text>
<text x="143.4" y="74.2">GND</text>
<text x="151" y="74.2">GND</text>
<text x="163.7" y="74.2">GND</text>
<text x="48.6" y="81.8">10k</text>
<text x="48.6" y="78.5">R7</text>
<text x="65.1" y="82.8">360</text>
<text x="83.9" y="80.2">CCD-</text>
<text x="59.6" y="89.1">U1N</text>
<text x="102.7" y="85.6">Connectors</text>
<text x="45.6" y="94.5" transform="rotate(-90 45.6 94.5)">NOT-gate</text>
<text x="59.6" y="91.7">IRF7317</text>
<text x="79.1" y="94.5">13k</text>
<text x="79.1" y="91.3">R3</text>
<text x="111.6" y="95.9">J1</text>
<text x="127.4" y="97.1" transform="rotate(-90 127.4 97.1)">+5V</text>
<text x="51.6" y="102.4" transform="rotate(-90 51.6 102.4)">N1</text>
<text x="54.2" y="102.4" transform="rotate(-90 54.2 102.4)">AO3400</text>
<text x="81.7" y="104.3" transform="rotate(-90 81.7 104.3)">+5V</text>
<text x="124.6" y="105.6">TX</text>
<text x="132.2" y="103">RX</text>
<text x="62.1" y="110.7">Connect T_EN jumper</text>
<text x="62.1" y="113.3">for standalone operation.</text>
<text x="111.6" y="112.8">UART</text>
<text x="29.1" y="118.7">R4/R5: 360 Ω ... 1000 Ω</text>
<text x="44.3" y="114.8">GND</text>
<text x="54.5" y="114.8">GND</text>
<text x="62.1" y="118.7">I=5/(360+120+360)=6 mA</text>
<text x="120.5" y="117.4">GND</text>
<text x="111.6" y="121.3">J2</text>
<text x="127.4" y="123.5" transform="rotate(-90 127.4 123.5)">R8</text>
<text x="130.4" y="123.5" transform="rotate(-90 130.4 123.5)">10</text>
<text x="139.2" y="120.9" transform="rotate(-90 139.2 120.9)">CCD-</text>
<text x="111.6" y="135.7">OBD</text>
<text x="127.4" y="132.1" transform="rotate(-90 127.4 132.1)">R9</text>
<text x="130.4" y="132.1" transform="rotate(-90 130.4 132.1)">10</text>
<text x="120.5" y="140.2">GND</text>
<text x="139.2" y="138.1" transform="rotate(-90 139.2 138.1)">CCD+</text>
</g>
<g font-size="2.1" fill="#808080">
<text x="159.6" y="45.9">3</text>
<text x="165.9" y="43.9" transform="rotate(-90 165.9 43.9)">8</text>
<text x="159.6" y="51">2</text>
<text x="171.7" y="48.5">1</text>
<text x="165.9" y="54.9" transform="rotate(-90 165.9 54.9)">4</text>
<text x="61.9" y="68.8">1</text>
<text x="61.9" y="66.2">2</text>
<text x="115.2" y="101.8">3</text>
<text x="115.2" y="99.3">4</text>
<text x="115.2" y="106.9">1</text>
<text x="115.2" y="104.3">2</text>
<text x="115.2" y="124.6">3</text>
<text x="115.2" y="129.7">1</text>
<text x="115.2" y="127.2">2</text>
</g>
<g font-size="1.8" fill="#800000">
<text x="57.7" y="45.5">S</text>
<text x="52.8" y="48.2">G</text>
<text x="57.7" y="53.3">D</text>
<text x="52.8" y="88.8">G</text>
<text x="57.7" y="86.3">D</text>
<text x="57.7" y="94">S</text>
<text x="42.6" y="99">G</text>
<text x="47.5" y="96.4">D</text>
<text x="47.5" y="104.2">S</text>
</g>
<g font-size="1.1" fill="#800000">
<text x="55.7" y="51">P</text>
<text x="55.6" y="91.6">N</text>
<text x="45.4" y="101.8">N</text>
</g>
</svg>
